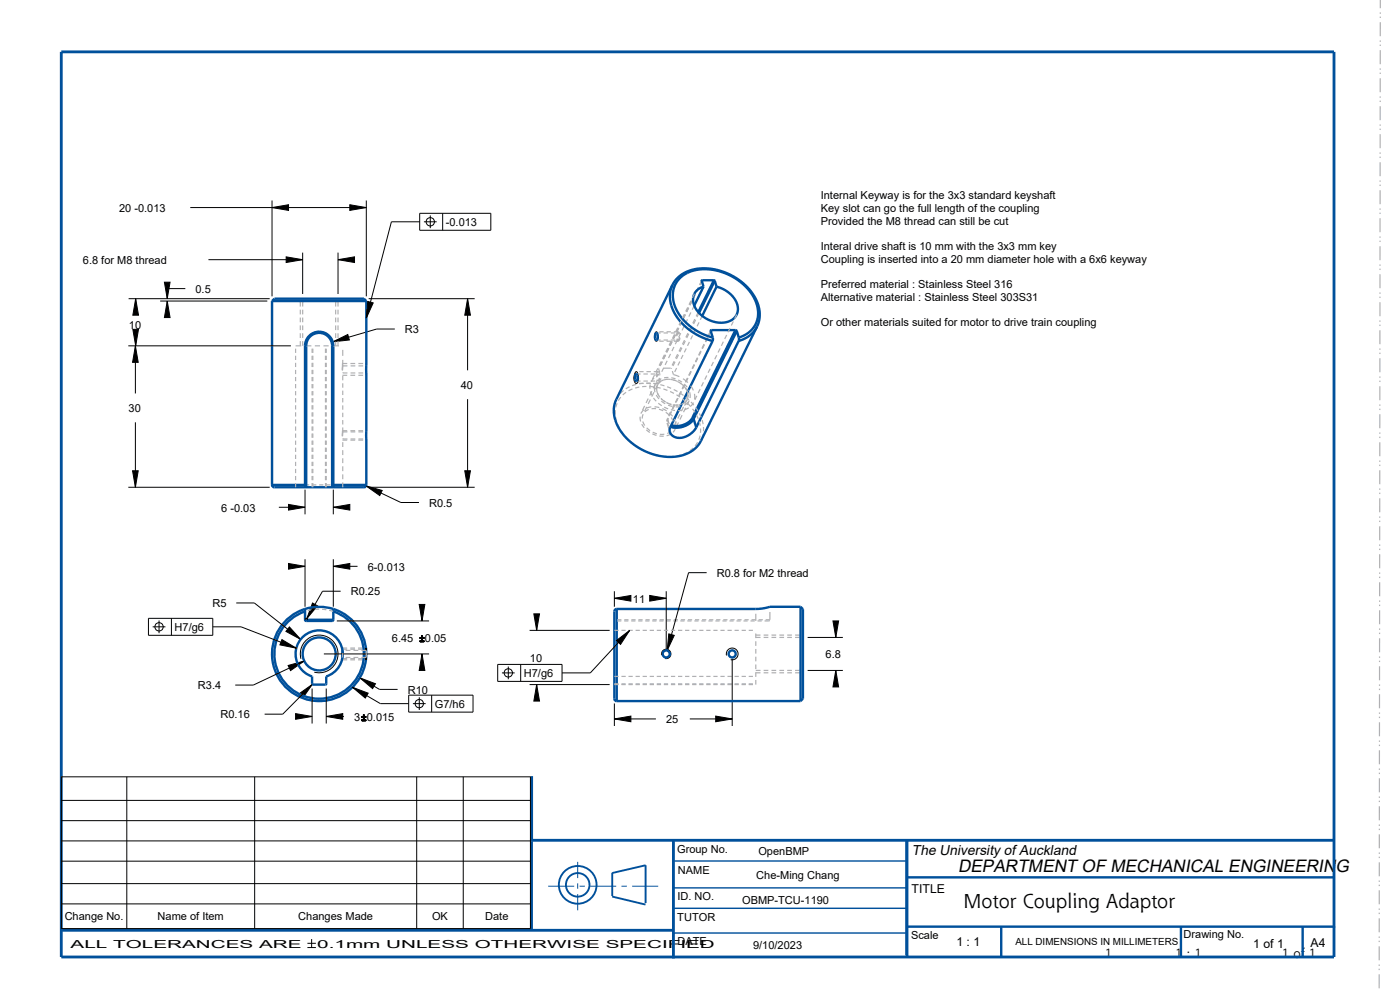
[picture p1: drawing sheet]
<svg xmlns="http://www.w3.org/2000/svg" width="297mm" height="210mm" viewBox="0 0 297 210" stroke-linecap="round" stroke-linejoin="round" font-family="sans-serif">
<g fill="none" stroke="#000" stroke-width=".21">
<path d="M34.9 59.9h1.2l-.6 3.5zM40.4 44h37.3M44.2 55.1h20M57.7 44l3.5-.6v1.2zM57.7 42.5v20.4M60.7 54.5l3.5 .6-3.5 .6zM64.2 53.6v8.8M71.7 55.1l3.5-.6v1.2zM71.7 53.6v8.8M71.7 55.1h.5M74.2 43.4l3.5 .6-3.5 .6zM77.7 42.5v20.4"/>
<path d="M27.2 73.4h34.5M27.3 63.4h29.9M28.2 69.9h1.2l-.6 3.5zM28.7 73.4l.6 3.5h-1.2zM28.7 73.4v10.1M28.8 63.4l.6 3.5h-1.2zM28.8 63.4v2.3M28.8 71.9v1.5M34 63.9h22.7M35.5 63.9l.6 3.5h-1.2zM35.5 63.9v.5M39.3 61.2h-3.8v2.2"/>
<path d="M70.6 72.5l3.2-1.5 .3 1.1zM77.7 77.1v2.5M78.2 63.4h22.5M83.7 69.8h-3.8l-9.3 2.7M99.2 63.4l.6 3.5h-1.2zM99.2 63.4v15.2M134.8 78.9l.2-.1a1.91 1.91 0 0 1 0 2.5 1.13 1.13 0 0 1-.5-1.6zM139.1 70.4h.1a1.44 1.44 0 0 1 0 2 1.53 1.53 0 0 1-.1-2zM28.1 99.9h1.2l-.6 3.5zM28.7 89.6v13.8M77.7 91.4v2M98.6 99.9h1.2l-.6 3.5z"/>
<path d="M99.2 84.7v18.7M27.2 103.4h30M59.2 107.6h5.5M61.2 107l3.5 .6-3.5 .6zM61.2 119.5l3.5 .6-3.5 .6zM64.7 103.9v5.2M64.7 118.6v10.1M70.7 107.6l3.5-.6v1.2zM70.7 103.9v5.2M70.7 118.6v10.1M70.7 107.6h.5M77.7 103.1l3.4 .9-.5 1.1z"/>
<path d="M77.7 103.1l7.3 3.5h3.9M78.2 103.4h22.5M50.1 127.9h3.9l9.8 7.7M61.4 133l2.4 2.6-3.1-1.7zM63.8 139.7a4 4 0 0 1 3.6-5 4 4 0 0 1 4.3 4.4 4 4 0 0 1-5 3.5M64.2 120.1h.5M64.7 131.5l.3-.3 .2 .3M66.3 127.9l1 .6-2.2 2.7zM68.7 138.7h22.3M70.7 120.1l3.5-.6v1.2zM70.7 120.1h5.1M71.5 131.7h19.5"/>
<path d="M72.3 125.4h-3.9l-3.3 5.8M77.6 137.5l.1 .4zM77.7 137.7v.2zM77.7 137.9v.1M77.7 139.4l-.1 .6zM77.7 138.7v1v-.2M88.9 128.2h1.2l-.6 3.5zM89.1 135.3h.9zM89.1 135.4l.9-.1zM89.1 135.4h.9zM89.1 136h.9zM89.1 136.1l.9-.1z"/>
<path d="M89.1 136.1h.9zM89.1 135.3l.8-.1zM89.1 136l.8-.1zM89.1 135.2h.8zM89.1 135.2h.5zM89.1 135.2h.3zM89.2 135.9h.1M89.2 135.4h.8zM89.2 136.1h.8zM89.4 134.9h.2zM89.4 135l.2-.1zM89.4 135h.2l-.2 .2z"/>
<path d="M89.4 135.4h.6zM89.4 135.4h.2l-.2 .3zM89.4 135.7h.2zM89.6 134.9h.1M89.5 134.9h.1zM89.5 135.7h.1zM89.5 134.9h.1M89.5 135.8h.1M89.6 135.8h.1M89.5 138.7l.6 3.5h-1.2zM89.5 131.2v.5M89.5 138.7v.5"/>
<path d="M89.6 135v.2h-.2zM89.6 135.4h.4zM89.6 135.4v.3h-.2zM89.9 135.4h.1M89.9 136.1h.1M112.4 133.7h16.9M113.3 130.2h1.2l-.6 3.5zM113.9 133.2v.5M130.3 126.9l3.5-.6v1.2zM130.3 125.4v3.3M130.3 126.9h1.8M137.8 126.3l3.5 .6-3.5 .6z"/>
<path d="M139.3 126.9h2M140.4 139a1 1 0 0 1 .8-1.3 1 1 0 0 1 1.1 1.1 1 1 0 0 1-1.2 .9M140.9 138.1a.75 .75 0 0 1 .8-.1 .75 .75 0 0 1 .4 .7M141.3 125.4v12.3M141.9 134.5l1.1 .3-1.5 3.2zM149.9 121.5h-3.8l-4.6 16.5M154.1 139a1.25 1.25 0 0 1 1.1-1.5 1.25 1.25 0 0 1 1.4 1.3 1.25 1.25 0 0 1-1.6 1.1M155.3 139.7v14.3M171.3 135.2h7.5M176.7 131.7h1.2l-.6 3.5zM177.3 134.7v.5M61.1 141.2l3.4-1-2.9 2z"/>
<path d="M62.7 151.4l3.5 .6-3.5 .6zM63.4 147.2l2.9-2-2.1 2.9zM64.5 140.2l-10.8 5.1h-3.8M65.7 152h.5M66.2 146.1v7.4M66.3 145.2l-6.3 6.3h-3.9M69.2 152l3.5-.6v1.2zM69.2 152h3.8M69.2 146.1v7.4M76.3 143.8l3.4 1.2-.7 1.1zM76.3 143.8l4.2 2.4h3.8M76.7 152h.9z"/>
<path d="M76.7 152.1l.9-.1zM76.7 152.1h.9zM76.7 152.8l.9-.1zM76.7 152.8h.9zM76.8 152h.8zM76.8 152.1h.8zM76.8 152.7h.8zM76.8 152.7h.7zM76.8 152.7h.1M76.8 152.9l.8-.1zM76.8 152.9h.8zM76.8 152h.7z"/>
<path d="M76.8 152h.5zM76.8 152h.3zM76.8 152.2l.8-.1zM77.1 151.7h.1zM77.1 151.7h.2zM77.1 151.7h.2l-.2 .3zM77.1 152.2l.5-.1zM77.1 152.2h.2l-.2 .2zM77.1 152.4h.2zM77.1 152.5l.2-.1zM77.1 152.5h.2zM77.2 151.6h.1"/>
<path d="M77.1 152.5h.1zM77.1 151.6h.1M77.1 152.5h.1M77.2 152.5h.1M77.3 151.7v.3h-.2zM77.3 152.2l.3-.1zM77.3 152.2v.2h-.2zM77.5 152.2h.1M77.5 152.9h.1M112.4 145.2h16.9M113.9 145.2l.6 3.5h-1.2zM113.9 145.2v.5"/>
<path d="M130.3 152.5l3.5-.6v1.2zM130.3 149.2v4.8M130.3 152.5h8.8M146.3 152.5h9M151.8 151.9l3.5 .6-3.5 .6zM171.3 142.2h7.5M177.3 142.2l.6 3.5h-1.2zM177.3 142.2v.5M13 164.8h99.5v32.2h-99.5zM13 178.4h99.5M13 174.1h99.5M13 169.8h99.5"/>
<path d="M26.9 164.8v32.2M54 164.8v32.2M88.4 164.8v32.2M98.3 164.8v32.2M13 191.7h99.5M13 187.4h99.5M13 182.7h99.5M66.1 199.2v1.8M65.2 200.1h1.8M65.2 201h1.8"/>
</g>
<g fill="#000">
<path d="M57.7 44l3.5-.6v1.2zM60.7 54.5l3.5 .6-3.5 .6zM71.7 55.1l3.5-.6v1.2zM74.2 43.4l3.5 .6-3.5 .6zM28.7 73.4l.6 3.5h-1.2zM28.8 63.4l.6 3.5h-1.2zM28.2 69.9h1.2l-.6 3.5zM34.9 59.9h1.2l-.6 3.5zM35.5 63.9l.6 3.5h-1.2zM70.6 72.5l3.2-1.5 .3 1.1zM99.2 63.4l.6 3.5h-1.2zM28.1 99.9h1.2l-.6 3.5z"/>
<path d="M61.2 107l3.5 .6-3.5 .6zM70.7 107.6l3.5-.6v1.2zM77.7 103.1l3.4 .9-.5 1.1zM98.6 99.9h1.2l-.6 3.5zM61.4 133l2.4 2.6-3.1-1.7zM61.2 119.5l3.5 .6-3.5 .6zM66.3 127.9l1 .6-2.2 2.7zM70.7 120.1l3.5-.6v1.2zM89.1 135.3h.9zM89.1 135.4l.9-.1zM89.1 136h.9zM89.1 136.1l.9-.1z"/>
<path d="M89.1 135.4h.9zM89.1 136.1h.9zM89.1 135.2h.8zM89.1 136l.8-.1zM89.4 134.9h.2zM89.4 135l.2-.1zM89.6 135v.2h-.2zM89.1 135.2h.5zM89.1 135.2h.3zM89.2 135.4h.8zM89.6 135.4v.3h-.2zM89.4 135.7h.2z"/>
<path d="M89.5 134.9h.1zM89.5 135.7h.1zM88.9 128.2h1.2l-.6 3.5zM89.5 138.7l.6 3.5h-1.2zM89.4 135h.2l-.2 .2zM89.4 135.4h.6zM89.4 135.4h.2l-.2 .3zM89.6 135.4h.4zM89.2 136.1h.8zM89.1 135.3l.8-.1zM113.3 130.2h1.2l-.6 3.5zM130.3 126.9l3.5-.6v1.2z"/>
<path d="M137.8 126.3l3.5 .6-3.5 .6zM141.9 134.5l1.1 .3-1.5 3.2zM176.7 131.7h1.2l-.6 3.5zM61.1 141.2l3.4-1-2.9 2zM62.7 151.4l3.5 .6-3.5 .6zM63.4 147.2l2.9-2-2.1 2.9zM69.2 152l3.5-.6v1.2zM76.3 143.8l3.4 1.2-.7 1.1zM76.7 152h.9zM76.7 152.1l.9-.1zM76.7 152.1h.9zM76.7 152.8h.9z"/>
<path d="M76.8 152h.8zM76.8 152.1h.8zM76.8 152.7h.8zM76.8 152.9l.8-.1zM76.8 152.2l.8-.1zM76.8 152.7h.7zM76.8 152.9h.8zM77.1 151.7h.2zM77.3 151.7v.3h-.2zM76.8 152h.5zM76.8 152h.3zM77.3 152.2v.2h-.2z"/>
<path d="M77.1 152.5l.2-.1zM77.1 151.7h.1zM77.1 152.5h.2zM77.1 152.5h.1zM77.1 151.7h.2l-.2 .3zM76.8 152h.7zM77.1 152.2l.5-.1zM77.1 152.2h.2l-.2 .2zM77.1 152.4h.2zM77.3 152.2l.3-.1zM76.7 152.8l.9-.1zM113.9 145.2l.6 3.5h-1.2z"/>
<path d="M130.3 152.5l3.5-.6v1.2zM151.8 151.9l3.5 .6-3.5 .6zM177.3 142.2l.6 3.5h-1.2z"/>
</g>
<path d="M13 11h270v192h-270zM112.7 178.2h170.2M112.8 178.4v18.8M112.8 164.6v13.8M142.9 178.3v25M192.4 178.2v25M13.2 197.3h129.4" fill="none" stroke="#00509b" stroke-width=".6" stroke-linecap="butt"/>
<path d="M142.8 182.6h49.6M142.9 188.3h49.6M142.9 197.9h49.6M142.9 192.7h49.6" fill="none" stroke="#00509b" stroke-width=".3"/>
<g fill="none" stroke="#00509b" stroke-width=".51">
<path d="M149 59.5l-.1 .1 .3 1.2M149 59.5l-.1 .1M149 59.5h2.4M151.4 59.5l.2 .1M151.4 59.5l-3.3 6.7M151.6 59.6l-3.3 6.8M151.6 59.6l.4 1.2M57.7 63.9v39M58.2 63.4h19l.5 .5h-20zM65 73.4a2.75 2.75 0 0 1 2.7-2.8 2.75 2.75 0 0 1 2.8 2.8M65 73.4h-.3v30M65 73.4v30"/>
<path d="M70.5 73.4h.2v30M70.5 73.4v30M149.2 60.8a3 3 0 0 0-1.3 5.1 5.9 5.9 0 0 0 7.5 1.8 3.2 3.2 0 0 0 0-4.9l-1.5-1.2-1.9-.8M149.2 60.8l-1.9 4M150.9 70l-.1 .2 .4 1.4M150.9 70l-.1 .3M150.9 70h5.1M151.2 72.3a11.8 11.8 0 0 1-9-8.3 5.9 5.9 0 0 1 5.4-6.9 12.4 12.4 0 0 1 13.3 7.9 5.8 5.8 0 0 1-4.2 7.3M151.2 72.3l-9 18.4M151.2 71.6v.7M151.2 71.6a11.1 11.1 0 0 1-8.4-8.1 5.5 5.5 0 0 1 5.2-6.3 11.9 11.9 0 0 1 12.6 7.5 5.4 5.4 0 0 1-3.9 6.9M152 60.8l-3 6.2"/>
<path d="M156 70l.3 .2M156 70l-9.1 18.7M156.3 70.2l-9.1 18.7M156.3 70.2l.4 1.4M156.7 72.3l-9 18.4-.5-1.8M156.7 71.6v.7M130.8 84.7a7.2 7.2 0 0 0 1.9 8 12.4 12.4 0 0 0 13 3.6l1.8-1.2 1.2-1.6M146.9 88.7l.3 .2M146.9 88.7a4 4 0 0 1-4.5 1.5M147.2 88.9a4.4 4.4 0 0 1-4.9 1.6M57.7 102.9l.1 .2 .4 .3h19l.3-.1 .2-.4h-7M57.7 102.9h7"/>
<path d="M64.2 135.2a5 5 0 0 1 7.8 .9 5 5 0 0 1-2.8 7.4v1.6l-.2 .1h-2.7l-.1-1.7a5 5 0 0 1-2-8.3zM64.7 131.5l.3 .2h5.5l.2-.2M64.7 131.5v-2.3a10 10 0 0 0-5.1 15.4 10 10 0 0 0 16.2 0 10 10 0 0 0-5.1-15.4v2.3M64.7 129.7a9.5 9.5 0 0 0-4.7 14.6 9.5 9.5 0 0 0 15.4 0 9.5 9.5 0 0 0-4.7-14.6M64.7 131.5h6M72.6 138v1.4M130.5 129.3l.3-.1v19.5l-.4-.2-.1-.3v-18.5zM130.8 129.2h29.5M169.8 128.7l.5 .5v19l-.5 .5zM192.3 178.3v24.3M192.3 186.1h90.6M192.5 196.6h90.7"/>
<path d="M212.4 196.7v6.4M250.5 196.6v6.4M276.3 196.6v6.4"/>
<circle cx="67.7" cy="138.7" r="3.5"/>
</g>
<path d="M116.3 188h5.5M122.6 182.8v3.5M122.6 187.4v1.1M122.6 189.6v3.5M122.9 188h1.2M125.2 188h5.5M131.9 188h1.1M134.1 188h5.5" fill="none" stroke="#00509b" stroke-width=".21"/>
<g fill="none" stroke="#00509b" stroke-width=".4">
<path d="M129.9 190.2l7 1.7M129.9 185.2l7.1-1.7v8.1M129.9 185.1v5"/>
<circle cx="122.6" cy="187.7" r="4"/>
<circle cx="122.6" cy="187.7" r="2.5"/>
</g>
<path d="M292.6 210.1l.2-210.2" fill="none" stroke="#afafb4" stroke-width=".25" stroke-dasharray="3 .9 .3 .6 .3 .9" stroke-linecap="butt"/>
<g fill="none" stroke="#afafb4" stroke-width=".25">
<path d="M143.5 59.2l-.5 .7M144.7 58.2l-.8 .6M146 57.6l-.8 .3M147.5 57.2l-.9 .2M148.9 59.6l-.4 .9M148.9 59.5l-.5 .9M149 57l-.9 .1M149.6 57l.9 .1M151.1 57.2l.9 .2M152.6 57.5l.8 .3M154 58l.8 .4M154.8 58.4h.1"/>
<path d="M155.4 58.7l.7 .4M156.1 59.1h.1M156.6 59.5l.8 .5M62.7 73.4h1.2M63.7 63.4h.1M63.7 64v1M63.7 65.7v1M63.7 67.4v1M63.7 69v1M63.7 70.7v1M63.7 72.4v1M64.2 63.4h.1"/>
<path d="M64.2 64v1M64.2 65.7v1M64.2 67.4v1M64.2 69v1M64.2 70.7v1M64.2 72.4v1M65 73.4h1.1M66.2 73.4h.1M66.2 74v.9M66.2 75.5v.9M66.2 77v.9M66.2 78.5v.9"/>
<path d="M66.2 80v.9M66.4 73.4h.1M66.4 74v.9M66.4 75.5v.9M66.4 77v.9M66.4 78.5v.9M66.4 80v.9M66.8 73.4h1.1M68.6 73.4h1.1M69 73.4h.1M69 74v.9M69 75.5v.9"/>
<path d="M69 77v.9M69 78.5v.9M69 80v.9M69.2 73.4h.1M69.2 74v.9M69.2 75.5v.9M69.2 77v.9M69.2 78.5v.9M69.2 80v.9M70.7 73.4h1.2M71.2 63.4h.1M71.2 64v1"/>
<path d="M71.2 65.7v1M71.2 67.4v1M71.2 69v1M71.2 70.7v1M71.2 72.4v1M71.7 63.4h.1M71.7 64v1M71.7 65.7v1M71.7 67.4v1M71.7 69v1M71.7 70.7v1M71.7 72.4v1"/>
<path d="M72.6 79.6h1.1M73.7 77.1h-1.1v1.5M74.3 79.6h1M74.3 77.1h1M76 79.6h1M76 77.1h1M135.6 78.8h.9M137.1 78.8h1M138.7 78.8h.9M139.1 79.7h.1M139.3 79.2l-.1 .1M139.3 79.9h.1"/>
<path d="M139.3 79.8h.1M139.5 79.7l-.2 .1M139.6 79.7h-.1M139.6 79.6v.1M139.6 79.6h.1M139.6 79.3l.1 .1M139.6 79.3l-.3 .6M139.7 79.4h.1M139.7 79.4l.1 .2M139.7 78.2l.2 .8M139.7 78.2h.1M139.8 78.9h.1"/>
<path d="M139.8 78.9a.58 .58 0 0 0-.7 .8M139.8 78.9l.2 .4M139.8 78.1h.1M139.8 79.6h.1M139.9 72.4h.9M139.9 70.4h.9M140 79.3h.1M140.1 79.5h.1M140.4 76.8l-.4 .9M140.4 76.7l-.4 .9M140.5 76.7l-.4 .8M140.8 78.1h1.5"/>
<path d="M140.8 78l-.4 .9M141.1 75.4l-.4 .8M141.1 75.3l-.4 .8M141.2 75.3l-.4 .8M141.4 72.4h.9M141.4 70.4h.9M141.5 76.5l-.4 .9M141.8 73.9l-.4 .9M141.8 73.9l-.4 .8M141.9 73.8l-.4 .9M142.3 75.1l-.5 .8M142.4 78.1h.1"/>
<path d="M142.4 78.1v.1M142.4 78.2h.1M142.5 78.2h.1M142.5 72.5l-.4 .8M142.5 72.4l-.4 .9M142.6 72.4l-.4 .9M142.6 78.7l.3 .8 1.2 .4M143 72.4h.9M143 70.4h.9M143 73.6l-.5 .9M143 76.6l-.4 .9M143.2 76.7l-.4 .9"/>
<path d="M143.2 71.1l-.4 .8M143.2 71l-.4 .8M143.3 71l-.4 .9M143.5 78.1l-.4 .8M143.6 72h.1M143.6 72l.2 .4M143.6 71.1v.1M143.6 71.8h.1M143.7 72.1l-.4 .9M143.8 75.1l-.5 .9M143.8 72.4h.1M143.8 70.4h.1"/>
<path d="M143.8 70.4l-.3 .7M143.9 70.4l.3 .4M143.9 70.6l.1 .1M143.9 75.3l-.4 .9M143.9 69.6l-.4 .9M143.9 69.5l-.4 .9M144 69.6l-.4 .8M144.1 70.9v-.1a.25 .25 0 0 0-.4-.1 .25 .25 0 0 0-.1 .3v.1M144.2 71.6l-.1 .3a.22 .22 0 0 1-.3 .2 .22 .22 0 0 1-.2-.3M144.2 71.6h.1M144.2 72l-.3 .4M144.2 72l-.1 .1"/>
<path d="M144.2 76.7l-.4 .8M144.3 71.7l-.1 .3M144.4 70.7l-.4 .9M144.5 73.6l-.5 .9M144.6 68.2l-.4 .8M144.6 68.1l-.4 .9M144.7 73.8l-.5 .9M144.7 68.2l-.4 .8M144.9 75.3l-.4 .8M145.1 69.2l-.4 .9M145.2 72.2l-.4 .8M145.4 66.7l-.5 .8"/>
<path d="M145.4 72.3l-.4 .9M145.4 66.7l-.5 .9M145.6 73.9l-.4 .8M145.8 67.7l-.4 .9M145.9 70.7l-.4 .9M146.1 65.2l-.5 .9M146.1 65.3l-.5 .9M146.1 70.8l-.4 .9M146.3 72.5l-.5 .9M146.6 78.8l-.5 .9M146.6 78.7l-.5 .9M146.6 66.3l-.5 .9"/>
<path d="M146.6 78.8l-.4 .8M146.7 69.2l-.5 .9M146.8 63.8l-.5 .9M146.8 63.9l-.5 .8M146.8 69.3l-.4 .9M146.9 71.1l-.4 .9M147.3 77.4l-.5 .9M147.3 77.3l-.5 .8M147.3 64.8l-.5 .9M147.3 77.4l-.4 .8M147.4 67.7l-.4 .9M147.5 62.4l-.4 .9"/>
<path d="M147.5 62.4l-.5 .8M147.6 67.9l-.5 .8M147.6 69.8l-.4 .8M148 76l-.5 .8M148 75.9l-.5 .8M148 76l-.4 .8M148.1 66.2l-.4 .9M148.2 61l-.4 .9M148.2 60.9l-.5 .9M148.3 68.4l-.4 .8M148.3 66.4l-.4 .9M148.7 74.5l-.5 .9"/>
<path d="M148.7 74.4l-.5 .9M148.7 74.6l-.4 .8M149 67l-.4 .8M149.4 73l-.5 1M149.4 73.1l-.4 .9M150.1 71.5l-.5 1M150.1 71.7l-.4 .9M150.8 70.1l-.4 1M150.8 70.3l-.4 .9M157.8 60.4l.7 .6M158.9 61.5l.6 .7M159.8 62.7l.5 .8"/>
<path d="M160.5 64l.3 .9M160.8 64.9h.1M160.9 68.4l-.3 .9M161 65.4l.1 .9M161.2 66.9l-.1 .9M66.2 81.5v.9M66.2 83v.9M66.2 84.5v.9M66.2 86v.9M66.2 87.5v.9M66.2 89v.9M66.2 90.5v.9"/>
<path d="M66.2 92v.9M66.2 93.5v.9M66.2 95v.9M66.2 96.5v.9M66.2 98v.9M66.2 99.5v.9M66.4 81.5v.9M66.4 83v.9M66.4 84.5v.9M66.4 86v.9M66.4 87.5v.9M66.4 89v.9"/>
<path d="M66.4 90.5v.9M66.4 92v.9M66.4 93.5v.9M66.4 95v.9M66.4 96.5v.9M66.4 98v.9M66.4 99.5v.9M69 81.5v.9M69 83v.9M69 84.5v.9M69 86v.9M69 87.5v.9"/>
<path d="M69 89v.9M69 90.5v.9M69 92v.9M69 93.5v.9M69 95v.9M69 96.5v.9M69 98v.9M69 99.5v.9M69.2 81.5v.9M69.2 83v.9M69.2 84.5v.9M69.2 86v.9"/>
<path d="M69.2 87.5v.9M69.2 89v.9M69.2 90.5v.9M69.2 92v.9M69.2 93.5v.9M69.2 95v.9M69.2 96.5v.9M69.2 98v.9M69.2 99.5v.9M72.6 93.4h1.1M73.7 91.4h-1.1v1.2M74.3 93.4h1"/>
<path d="M74.3 91.4h1M76 93.4h1M76 91.4h1M130.6 87l-.1 .9M130.6 88.5l.2 .9M130.8 89.4h.1M130.9 85.5l-.3 .9M131 90l.4 .8M131.2 83.9l-.4 .8M131.7 84.2l-.5 .8M131.7 84.2h.1M131.7 91.3l.5 .8"/>
<path d="M132.3 82.8l-.7 .6M132.6 92.6h.1M132.6 92.6l.7 .6M132.8 83.2l-.7 .6M132.8 83.2h.1M133.6 82l-.8 .5M133.7 93.6l.7 .6M134.1 81.8h.1M134.2 82.5l-.9 .4M134.7 82.3h.1M134.9 94.6l.8 .5M135 81.5l-.9 .3"/>
<path d="M135.6 81.3h.9M135.6 82.1l-.9 .2M135.6 82.1h.1M135.8 88.8l.1 .6M135.8 88.8h.1M135.8 88.4v.4M136 87.7h.1M136 87.6h.1M136 87.6v.1M136.1 90h.1M136.2 90l.5 .7M136.2 95.4l.8 .4"/>
<path d="M136.4 89.4l.4 .9M136.4 87.9l-.1 .9M136.4 87.9h.1M136.5 81.3l-.9 .1M136.6 86.9l-.6 .7M136.8 86.1l-.5 .9M137.1 81.3h.9M137.1 91.2l.8 .5M137.1 82h-.9M137.1 81.3h1M137.2 90.7l.7 .7M137.2 86.3l-.5 .9"/>
<path d="M137.3 86.5l-.1 .1M137.4 86.5h-.1M137.5 84.5l-.4 1M137.6 96l.8 .3M137.6 86.9l-.8 .5M137.7 82l1 .1M137.9 86.3l-.5 .2M137.9 81.6v.9M138 86.3h-.1M138 84.8l-.5 .9M138 83.1l.3 .8M138.1 81h.1"/>
<path d="M138.2 86.3h-.2M138.3 83l-.5 .9M138.4 92l.9 .3M138.5 91.7h.1M138.5 91.7l.9 .3M138.6 81.3l.5 .1M138.6 84.4l.6 .7M138.7 81.3h.9M138.7 83.2l-.4 .9M138.8 80.2l-.7 .8M138.8 82.3v.4M138.8 82.3h.1"/>
<path d="M138.8 82.7v.1M138.8 86.3l1.1 .2M138.8 82.8l.1 .4M139 81.7l-.2 .6M139 96.5l.9 .2M139 81.4l-.4 1M139.1 81.4l.4 .1M139.2 86.7h-1M139.2 83.8h.1M139.2 80.9h.1M139.2 80.9l.2 .3M139.2 83.8l.4 .6"/>
<path d="M139.3 82.1l.8 .2M139.3 92.3v.1M139.3 82.4l.2 1.2M139.3 82.4v.2M139.3 82.3v.1M139.4 81.2h.1M139.4 80.5l.1 .3M139.4 81.2l.2 .1M139.5 81.5h.1M139.5 81.6l-.5 1M139.5 81.6l-.2 .8M139.5 80.8h.1"/>
<path d="M139.5 83.4v.1M139.5 83.5l.2 .3M139.5 83.6l.1 .1M139.6 84.4h.1M139.6 84.4l.2 .2M139.6 81.3h.1M139.6 83.7l.2 .3M139.7 85.5h.1M139.7 85.5l.7 .6M139.8 81.2l-.3 .5M139.8 81.2h.1M139.8 84l.2 .3"/>
<path d="M139.8 86.8l.9 .3M139.8 84h.1M139.9 92.5h.9M139.9 80.3l-.2 .5h-.2M139.9 80.3h.1M139.9 81.1l-.3 .2M139.9 81h.1M140 80.5l-.5 .3M140 80.5h.1M140 84.3h.1M140.1 80.5l-.2 .6M140.1 80.4v.1"/>
<path d="M140.1 81.6l.9 .2M140.1 80.9l-.3 .3M140.1 80.9l-.2 .2M140.3 85.1l.4 .3M140.3 80.3l-.3 .1M140.4 84.7l-.2-.2 .3 .3M140.5 84.8h.1M140.5 96.8h.9M140.5 86.7l.9 .5M140.5 84.8l.3 .2M140.6 92.5h.1M140.7 80.6l-.6 .3"/>
<path d="M140.7 85.4h.1M140.7 85.4l.4 .2M140.7 82.5l.9 .3M140.7 85h.1M140.7 80.6h.1M140.8 85l.2 .1M140.8 85l.3 .2M140.8 80.6h-.1M140.9 86.4l.8 .3M140.9 92.1h-.9M141.1 85.2h.1M141.2 87.5l.8 .6"/>
<path d="M141.3 80.5h.1M141.4 85.4h.1M141.4 80.5l-.6 .1M141.5 89.3v.1M141.5 85.4l.1 .1M141.5 89.2v.1M141.5 89.8l.4 .5M141.5 85.5h.1M141.5 82l.9 .4M141.6 88.9l-.1 .4M141.6 80.5h-.2M141.6 88.8l-.1 .4"/>
<path d="M141.6 85.5l.5 .2M141.6 88.8h.1M141.6 88.8v.1M141.6 85.5l.2 .1M141.6 88.9h.1M141.6 88.9l.4 1M141.6 88.7v.1M141.7 88.7h-.1M141.7 88.7h.1M141.7 85.9l1 .3M141.8 88.7l-.1 .5 .1 .5M141.8 88.7h.1"/>
<path d="M141.8 80.1l-.9 .1M141.9 92.3l-.5 .1M141.9 92.3h-.1M142 87.6l.6 .7M142 85.7h.1M142 96.8h.1M142.1 85.7l.2 .1M142.2 83l.8 .4M142.2 80.5l.9 .2M142.2 80.5h-.9M142.3 92.1l-.4 .2M142.3 85.8h.1"/>
<path d="M142.3 86.9l.9 .2M142.3 87.4l-.4 .9M142.3 87.3l-.4 .9M142.4 91.5l-.9 .5M142.4 88.5l.4 .9M142.4 80.1l.9 .3M142.4 85.8h.1M142.5 87.3l-.4 .8M142.6 88.3h.1M142.7 88.3h.1M142.7 85.9h.1M142.7 85.9h.4"/>
<path d="M142.7 90.9h.1M142.9 80.6l.8 .3M142.9 91.6h-.1M142.9 91.6l-.1 .1M142.9 90l-.2 .9M142.9 82.6l.8 .5M142.9 96.8h-.9M143 86l-.4 .9M143.1 88.9l.1 .3M143.1 85.9l-.5 .9M143.1 85.9h.4M143.2 91.2h.1"/>
<path d="M143.2 85.9l-.4 .8M143.3 90.9l-.4 .7M143.3 89.4l.1 .9M143.3 86.3h.3M143.4 85.9h.1M143.5 89.4l-.5 .9M143.5 83.7l.8 .5M143.6 86.3h.1M143.7 85.9h-.2M143.7 80.9h.1M143.7 80.9l1 .7M143.7 84.6l-.4 .8"/>
<path d="M143.7 84.5l-.4 .8M143.8 85.9h-.1M143.9 84.4l-.4 .9M143.9 80.6l.8 .5M143.9 89.6l-.4 .9M144 85.9h-.3M144 81.1h.1M144.1 85.9h.1M144.2 83.4l.8 .5M144.2 87.8l-.4 1M144.3 81.2v.1M144.3 86.3h.1"/>
<path d="M144.3 86.3h-.7M144.4 96.5l-.9 .2M144.4 96.5h.1M144.4 85.8l-.3 .1M144.4 83.1l-.4 .9M144.4 83l-.4 .9M144.5 85.8h.1M144.6 85.8h-.1M144.6 83l-.4 .9M144.6 85.7v.1M144.7 88.1l-.5 .9M144.7 87l-.9 .1"/>
<path d="M144.7 81.6h.1M144.8 81.6l.4 .4M144.8 84.6l.7 .6M144.8 85.6v.1M144.8 85.6l-.2 .1M144.9 85.6h-.1M144.9 85.6h.1M144.9 80.3l1 .9M145 85.6h-.1M145 85.6h.1M145 85.6h-.2M145 86.3l-.4 .9"/>
<path d="M145.1 81.7l-.4 .9M145.1 81.6l-.4 .8M145.2 81.5l.6 .6M145.2 85.4h.1M145.2 82v.1M145.2 82.1l.4 .5M145.3 81.6l-.5 .9M145.3 85.3l-.1 .1M145.3 85.3l-.3 .3M145.4 85.3h-.1M145.4 85.2v.1M145.4 85.2h.1"/>
<path d="M145.4 82.3l.5 .9M145.5 86.5l-.5 .9M145.5 84.2l.4 .4M145.6 85.1h.1M145.6 82.6h.1M145.6 85v.1M145.6 85.7l-.5 .3M145.7 84.9l-.1 .1M145.7 85.7h-.1M145.7 84.8h.1M145.7 84.8v.1M145.8 95.9l-.8 .4"/>
<path d="M145.8 84.6l-.5 1.1M145.8 80.3l-.4 .8M145.9 83.2h.1M145.9 80.2l-.5 .8M145.9 83.2l.1 .6M145.9 84.6l.3 .2M145.9 85.6l.6 .7M145.9 84.2l-.1 .4M146 80.2l-.5 .8M146 83.8l-.1 .4M146.1 85.2l-.4 .5M146.1 82.7l.1 .3"/>
<path d="M146.1 86.5l-.8 .4M146.2 85l-.4 .9M146.3 83.2h.1M146.3 83.2l.1 .7M146.4 83.9h.1M146.4 83.9v.5M146.5 81.8l.6 1M146.5 86.3h.1M146.6 85.3l.6 .6M146.6 86.1h.1M146.9 86.7l.5 .8M147.1 95l-.8 .6"/>
<path d="M147.1 85.4l-.5 .7M147.3 83.5l.1 1.2M147.5 94.6h.1M147.6 86.4l.5 .8M147.7 88l.4 .8M148 93.8l-.5 .8M148.3 89.4h.1M148.3 89.4l.2 .9M148.4 87.7l.3 .8M148.5 92.4l-.3 .9M148.6 90.9v.9M148.9 89.1l.3 .9"/>
<path d="M149.1 92.5l-.2 .4M149.1 92.5h.1M149.2 90h.1M149.2 92.1l-.1 .4M149.2 90.6v.9M64.7 102.9h.9M66.2 102.9h.9M66.2 101v.9M66.2 102.5v.9M66.4 101v.9M66.4 102.5v.9M67.7 102.9h.9"/>
<path d="M69 101v.9M69 102.5v.9M69.2 101v.9M69.2 102.5v.9M69.2 102.9h.9M72.6 140h1M72.6 139.7h1M72.6 137.7h1M72.6 137.5h1M72.6 137.7v.3M72.6 139.4v.4M74.3 140h1"/>
<path d="M74.3 137.5h1M74.3 139.7h1M74.3 137.7h1M76 140h1M76 137.5h1M76 139.7h1M76 137.7h1M77.7 137.9v.1M77.7 138h.1M77.7 139.4h.1M77.7 138v.4M77.7 138.5h.1"/>
<path d="M77.7 138.9h.1M77.7 138.7h.1M130.3 131.7h.1M130.3 131.5h.1M130.9 131.7h.9M130.9 131.5h.9M132.4 131.7h.9M132.4 131.5h.9M133.9 131.7h.9M133.9 131.5h.9M135.4 131.7h.9M135.4 131.5h.9"/>
<path d="M136.9 131.7h.9M136.9 131.5h.9M138.4 131.7h.9M138.4 131.5h.9M139.9 131.7h.9M139.9 131.5h.9M141.3 131.7h.9M141.4 131.5h.9M142.8 131.7h.9M142.9 131.5h.9M144.3 131.7h.9M144.4 131.5h.9"/>
<path d="M145.8 131.7h.9M145.9 131.5h.9M147.3 131.7h.9M147.4 131.5h.9M148.8 131.7h.9M148.9 131.5h.9M150.3 131.7h.9M150.4 131.5h.9M151.8 131.7h.9M151.9 131.5h.9M153.3 131.7h.9M153.4 131.5h.9"/>
<path d="M154.7 131.7h.9M154.9 131.5h.9M156.2 131.7h.9M156.4 131.5h.9M157.7 131.7h.9M157.9 131.5h.9M159.2 131.7h.9M159.4 131.5h.9M160.3 135.2h1M160.3 134.7h1M160.3 130.2v1.5M160.3 134.4v1"/>
<path d="M160.3 136v1M160.3 137.7v.9M160.3 139.3v1M160.7 131.7h.9M160.9 131.5h.9M162 135.2h1M162 134.7h1M162.2 131.7h.9M162.4 131.5h.9M163.7 135.2h1M163.7 134.7h1M165.3 135.2h1"/>
<path d="M165.3 134.7h1M167 135.2h1M167 134.7h1M168.7 135.2h1M168.7 134.7h1M170.3 135.2h.1M170.3 134.7h.1M130.3 145.2h.9M130.3 145.1h.9M130.3 143.5h.9M131.8 145.2h.9M131.8 145.1h.9"/>
<path d="M131.8 143.5h.9M133.3 145.2h.9M133.3 145.1h.9M133.3 143.5h.9M134.8 145.2h.9M134.8 145.1h.9M134.8 143.5h.9M136.3 145.2h.9M136.3 145.1h.9M136.3 143.5h.9M137.8 145.2h.9M137.8 145.1h.9"/>
<path d="M137.8 143.5h.9M139.3 145.2h.9M139.3 145.1h.9M139.3 143.5h.9M140.8 145.2h.9M140.8 145.1h.9M140.8 143.5h.9M142.3 145.2h.9M142.3 145.1h.9M142.3 143.5h.9M143.8 145.2h.9M143.8 145.1h.9"/>
<path d="M143.8 143.5h.9M145.3 145.2h.9M145.3 145.1h.9M145.3 143.5h.9M146.8 145.2h.9M146.8 145.1h.9M146.8 143.5h.9M148.3 145.2h.9M148.3 145.1h.9M148.3 143.5h.9M149.8 145.2h.9M149.8 145.1h.9"/>
<path d="M149.8 143.5h.9M151.3 145.2h.9M151.3 145.1h.9M151.3 143.5h.9M152.8 145.2h.9M152.8 145.1h.9M152.8 143.5h.9M154.3 145.2h.9M154.3 145.1h.9M154.3 143.5h.9M155.8 145.2h.9M155.8 145.1h.9"/>
<path d="M155.8 143.5h.9M157.3 145.2h.9M157.3 145.1h.9M157.3 143.5h.9M158.8 145.2h.9M158.8 145.1h.9M158.8 143.5h.9M160.3 145.2h.1M160.3 145.1h.1M160.3 143.5h.1M160.3 142.7h1M160.3 142.2h1"/>
<path d="M160.3 140.9v1M160.3 142.6v1M160.3 144.2v1M162 142.7h1M162 142.2h1M163.7 142.7h1M163.7 142.2h1M165.3 142.7h1M165.3 142.2h1M167 142.7h1M167 142.2h1M168.7 142.7h1"/>
<path d="M168.7 142.2h1M170.3 142.7h.1M170.3 142.2h.1"/>
</g>
<g fill="none" stroke="#afafb4" stroke-width=".26">
<path d="M65.1 71.9l-.3 .8M66.2 70.8l-.7 .6M67.7 70.4l-.9 .1M68.3 70.4l.9 .4M69.7 71.1l.6 .8M70.6 72.4l.1 1M140.1 79.5h-.2M142.8 89.4h.1M145.9 83.2h.1M66.2 129.3l-.9 .2M67.7 129.2l-.9 .1M68.3 129.2l.9 .1"/>
<path d="M69.8 129.5h.1M69.9 129.5l.8 .2M77.7 138h.1M77.7 139.4h.1M77.7 139.3v.1M77.7 139.3h.1M77.7 138.1h.1M77.7 138.3v.2M77.7 139.1v.2M77.7 138.9h.1M77.7 138.5h.1M77.7 138.6h.1"/>
<path d="M77.7 138.8v.1M77.7 138.8h.1M77.7 138.6v.1M77.7 138.7h.1M140.3 138.7v.1M140.3 138.8v.1M163.1 131.7h.1M163.2 131.7h-.1M163.2 131.7h.1M163.3 131.6l-.1 .1M163.3 131.6h.1"/>
</g>
<!-- layer: 02___PRT_ALL_AXES -->
<g fill="none" stroke="#afafb4" stroke-width=".25">
<path d="M62.7 73.4h.1M62.7 74v.9M62.7 75.5v.9M62.7 77v.9M62.7 78.5v.9M62.7 80v.9M72.7 79.1h1M72.7 74.2v1.3M72.7 76.3v1.3h1M72.7 79.7v1M74.4 79.1h1M74.4 77.6h1"/>
<path d="M76 79.1h1M76 77.6h1M77.7 79.1h.1M77.7 77.6h.1M135 79.3h.9M136.5 79.3h.9M138 79.3h1M138.8 79.6l-.4 .8M139.2 72.1h1M139.2 70.6h1M139.5 79.4l-.2 .6M139.6 78.1l-.5 .9"/>
<path d="M139.6 79.3h.1M139.7 79.4l.1 .1M139.8 79.5v.1M139.8 79.6h.1M140.3 76.7l-.5 .8M140.8 72.1h.9M140.8 70.6h.9M141 75.3l-.5 .8M141.7 73.8l-.5 .9M142.3 72.1h.9M142.3 70.6h.9M142.4 72.4l-.5 .8"/>
<path d="M143.1 70.9l-.5 .9M143.6 71.9h.1M143.7 72h.1M143.7 72v.1M143.7 72.1h.1M143.8 72.1h.1M143.8 69.5l-.4 .9M143.8 70.7l-.2 .6M143.8 70.7h.1M143.8 70.6v.1M143.9 72.1h.1M143.9 70.6h.1"/>
<path d="M144 70.7h.1M144 70.7v.1M144 72.1h-.1M144 72.1h.1M144 70.8v.1M144 72v.1M144 72h.1M144 70.9h.1M144.1 71.4l-.1 .6M144.5 68.1l-.4 .8M145.2 66.6l-.4 .9M145.9 65.2l-.4 .9"/>
<path d="M146.6 63.8l-.4 .8M147.3 62.3l-.4 .9M149.9 79.7l-.4 .8M150.6 78.2l-.4 .9M151.3 76.8l-.4 .8M152 75.4l-.4 .8M152.8 73.9l-.5 .9M153.5 72.5l-.5 .8M154.2 71l-.5 .9M154.9 69.6l-.5 .9M155.6 68.2l-.5 .8M156.3 66.7l-.4 .9"/>
<path d="M62.7 81.5v.9M62.7 83v.9M62.7 84.5v.9M62.7 86v.9M62.7 87.5v.9M62.7 89v.9M62.7 90.5v.9M62.7 92v.9M62.7 93.5v.9M62.7 95v.9M62.7 96.5v.9M62.7 98v.9"/>
<path d="M62.7 99.5v.9M72.7 93.1h1M72.7 90.7v.9h1M72.7 81.3v.9M72.7 82.9v.9M72.7 84.4v1M72.7 86v.9M72.7 87.5v1M72.7 89.1v.9M72.7 93.8v1M72.7 95.5v1M72.7 97.2v1"/>
<path d="M72.7 98.9v1M74.4 93.1h1M74.4 91.6h1M76 93.1h1M76 91.6h1M77.7 93.1h.1M77.7 91.6h.1M135 80.8h.9M136.5 80.8h.9M138 80.8h1M139.3 80.6h.1M139.4 80.6v.1"/>
<path d="M139.4 80.7v.1M139.4 80.8h.1M139.6 80.8h.1M139.7 80.8h-.1M139.7 80.8h.1M139.8 80.7l-.1 .1M139.8 80.7h.1M139.9 80.1l-.1 .6M141.5 89.8l.4 1.1M147.1 85.4h.1M147.8 84l-.4 .8M148.5 82.5l-.4 .9"/>
<path d="M149.2 81.1l-.4 .9M62.7 101v.9M62.7 102.5v.9M72.7 100.6v1.1M72.7 102.3v1.1M73.3 139.5h1M73.3 138h1M75 139.5h1M75 138h1M76.7 139.5h1M76.7 138h1M130.3 133.7h.9"/>
<path d="M131.8 133.7h.9M133.3 133.7h.9M134.8 133.7h.9M136.3 133.7h.9M137.8 133.7h.9M139.3 133.7h.9M140.8 133.7h.9M142.3 133.7h.9M143.8 133.7h.9M145.3 133.7h.9M146.8 133.7h.9M148.3 133.7h.9"/>
<path d="M149.8 133.7h.9M151.3 133.7h.9M152.8 133.7h.9M154.3 133.7h.9M155.8 133.7h.9M157.3 133.7h.9M158.8 133.7h.9M160.3 133.7h.1M163.3 128.7h.1M163.3 129.8v1.7"/>
</g>
<g fill="none" stroke="#00509b" stroke-width=".51">
<path d="M64.7 73.4a3 3 0 0 1 3-3 3 3 0 0 1 3 3M77.7 63.9v39M134.9 79.4h.2l.1 .4a.65 .65 0 0 1-.3 1l-.2-.6zM139.1 70.7h.2l.2 .4a.65 .65 0 0 1-.3 1l-.3-.6zM142.7 60.4l-11.9 24.3M160.6 69.3l-11.9 24.2M142.2 90.7a1.74 1.74 0 0 0 2.1 2.2 4.4 4.4 0 0 0 3.4-2.2M64.7 129.2a10 10 0 0 1 6 0M169.8 128.7h-6.5l-1.5 .4-1.5 .1M130.8 148.7h39"/>
<circle cx="141.3" cy="138.7" r=".75"/>
<circle cx="155.3" cy="138.7" r=".75"/>
</g>
<g fill="none" stroke="#afafb4" stroke-width=".26">
<path d="M72.7 78.1v.4M72.7 77.7v.4M72.7 79h.1M72.7 79v.1M72.7 79.1h.1M72.7 77.6v.5M72.7 77.6h.1M77.7 77.6v.9M143.6 71.8v.1M143.6 72h.1M72.7 92.1v.4M72.7 91.7v.4"/>
<path d="M72.7 93h.1M72.7 93v.1M72.7 93.1h.1M72.7 91.6v.5M72.7 91.6h.1M77.7 91.6v.9M139.3 80.5v.1M72.7 138.6v.9M77.7 138.6v.9M160.7 129.2h-.4"/>
</g>
<!-- layer: 50_ALL_DETAILS -->
<path d="M78 63.9l1.2 .4-1.5 3.2zM59.8 135.7l3.1 1.8-3.5-.7zM130.8 135.9l2.8-2.2-2 3zM74.8 145.8l3.3 1.2-.6 1.1z" fill="#000"/>
<g fill="none" stroke="#000" stroke-width=".21">
<path d="M89 47h-6l-5.3 20.5M89 45.2h15.1v3.6h-15.1zM89.9 47h2.7M91.3 45.7v2.7M93.9 45.2v3.6M78 63.9l1.2 .4-1.5 3.2zM31.5 131.2h13.6v3.6h-13.6zM32.4 133h2.7M33.7 131.6v2.7M36.4 131.2v3.6M45.1 133h6l11.8 4.5M59.8 135.7l3.1 1.8-3.5-.7z"/>
<path d="M130.8 135.9l2.8-2.2-2 3zM133.6 133.7l-8.4 9h-6M74.8 145.8l3.3 1.2-.6 1.1zM74.8 145.8l5.9 3.5h6M86.7 147.5h13.6v3.6h-13.6zM87.6 149.3h2.7M88.9 147.9v2.7M91.6 147.5v3.6M105.6 140.9h13.6v3.6h-13.6zM106.5 142.7h2.7M107.8 141.4v2.7M110.5 140.9v3.6"/>
<circle cx="91.3" cy="47" r=".89"/>
<circle cx="33.7" cy="132.9" r=".89"/>
<circle cx="88.9" cy="149.2" r=".89"/>
<circle cx="107.8" cy="142.7" r=".89"/>
</g>
<text font-size="4.2" x="204.4" y="192.6">Motor Coupling Adaptor</text>
<text font-size="3.7" x="203.2" y="184.9">DEPARTMENT OF MECHANICAL ENGINEERING</text>
<text font-size="3" x="193.5" y="181.3">The University of Auckland</text>
<g font-size="2.8">
<text x="234.3" y="203.2">1</text>
<text x="249.3" y="203.2">1 : 1</text>
<text x="271.9" y="203.2">1 of 1</text>
</g>
<g font-size="2.6">
<text x="193.4" y="189.5">TITLE</text>
<text x="202.9" y="200.8">1 : 1</text>
<text x="265.9" y="201.1">1 of 1</text>
<text x="278" y="200.8">A4</text>
</g>
<g font-size="2.3">
<text x="25.2" y="44.9">20 -0.013</text>
<text x="94.6" y="47.9">-0.013</text>
<text x="174.1" y="42.2">Internal Keyway is for the 3x3 standard keyshaft</text>
<text x="174.1" y="44.9">Key slot can go the full length of the coupling</text>
<text x="174.1" y="47.6">Provided the M8 thread can still be cut</text>
<text x="174.1" y="53">Interal drive shaft is 10 mm with the 3x3 mm key</text>
<text x="17.6" y="56">6.8 for M8 thread</text>
<text x="174.1" y="55.7">Coupling is inserted into a 20 mm diameter hole with a 6x6 keyway</text>
<text x="41.5" y="62.1">0.5</text>
<text x="174.1" y="61.1">Preferred material : Stainless Steel 316</text>
<text x="174.1" y="63.8">Alternative material : Stainless Steel 303S31</text>
<text x="27.3" y="69.7">10</text>
<text x="85.9" y="70.7">R3</text>
<text x="174.1" y="69.2">Or other materials suited for motor to drive train coupling</text>
<text x="97.8" y="82.5">40</text>
<text x="27.3" y="87.4">30</text>
<text x="91" y="107.5">R0.5</text>
<text x="46.9" y="108.5">6 -0.03</text>
<text x="78" y="121">6-0.013</text>
<text x="152.1" y="122.4">R0.8 for M2 thread</text>
<text x="45.1" y="128.8">R5</text>
<text x="74.4" y="126.3">R0.25</text>
<text x="134.3" y="127.8">11</text>
<text x="37" y="133.9">H7/g6</text>
<text x="83.1" y="136.1">6.45</text>
<text x="90.2" y="136.1">0.05</text>
<text x="111.1" y="143.6">H7/g6</text>
<text x="112.4" y="140.4">10</text>
<text x="175.1" y="139.6">6.8</text>
<text x="42" y="146.2">R3.4</text>
<text x="86.5" y="147.1">R10</text>
<text x="46.8" y="152.4">R0.16</text>
<text x="75.1" y="152.9">3</text>
<text x="77.8" y="152.9">0.015</text>
<text x="92.2" y="150.2">G7/h6</text>
<text x="141.3" y="153.4">25</text>
<text x="143.6" y="181">Group No.</text>
<text x="143.8" y="185.3">NAME</text>
<text x="160.9" y="181.4">OpenBMP</text>
<text x="143.7" y="190.8">ID. NO.</text>
<text x="157.4" y="191.7">OBMP-TCU-1190</text>
<text x="160.4" y="186.4">Che-Ming Chang</text>
<text x="13.7" y="195.3">Change No.</text>
<text x="33.4" y="195.3">Name of Item</text>
<text x="63.3" y="195.3">Changes Made</text>
<text x="91.6" y="195.3">OK</text>
<text x="102.9" y="195.3">Date</text>
<text x="143.7" y="195.3">TUTOR</text>
<text x="15" y="201">ALL TOLERANCES ARE</text>
<text x="67.3" y="201">0.1mm UNLESS OTHERWISE SPECIFIED</text>
<text x="143.7" y="200.5">DATE</text>
<text x="159.8" y="201.2">9/10/2023</text>
<text x="193.3" y="199.3">Scale</text>
<text x="251.1" y="199.1">Drawing No.</text>
</g>
<text font-size="2.1" x="215.4" y="200.5">ALL DIMENSIONS IN MILLIMETERS</text>
</svg>
